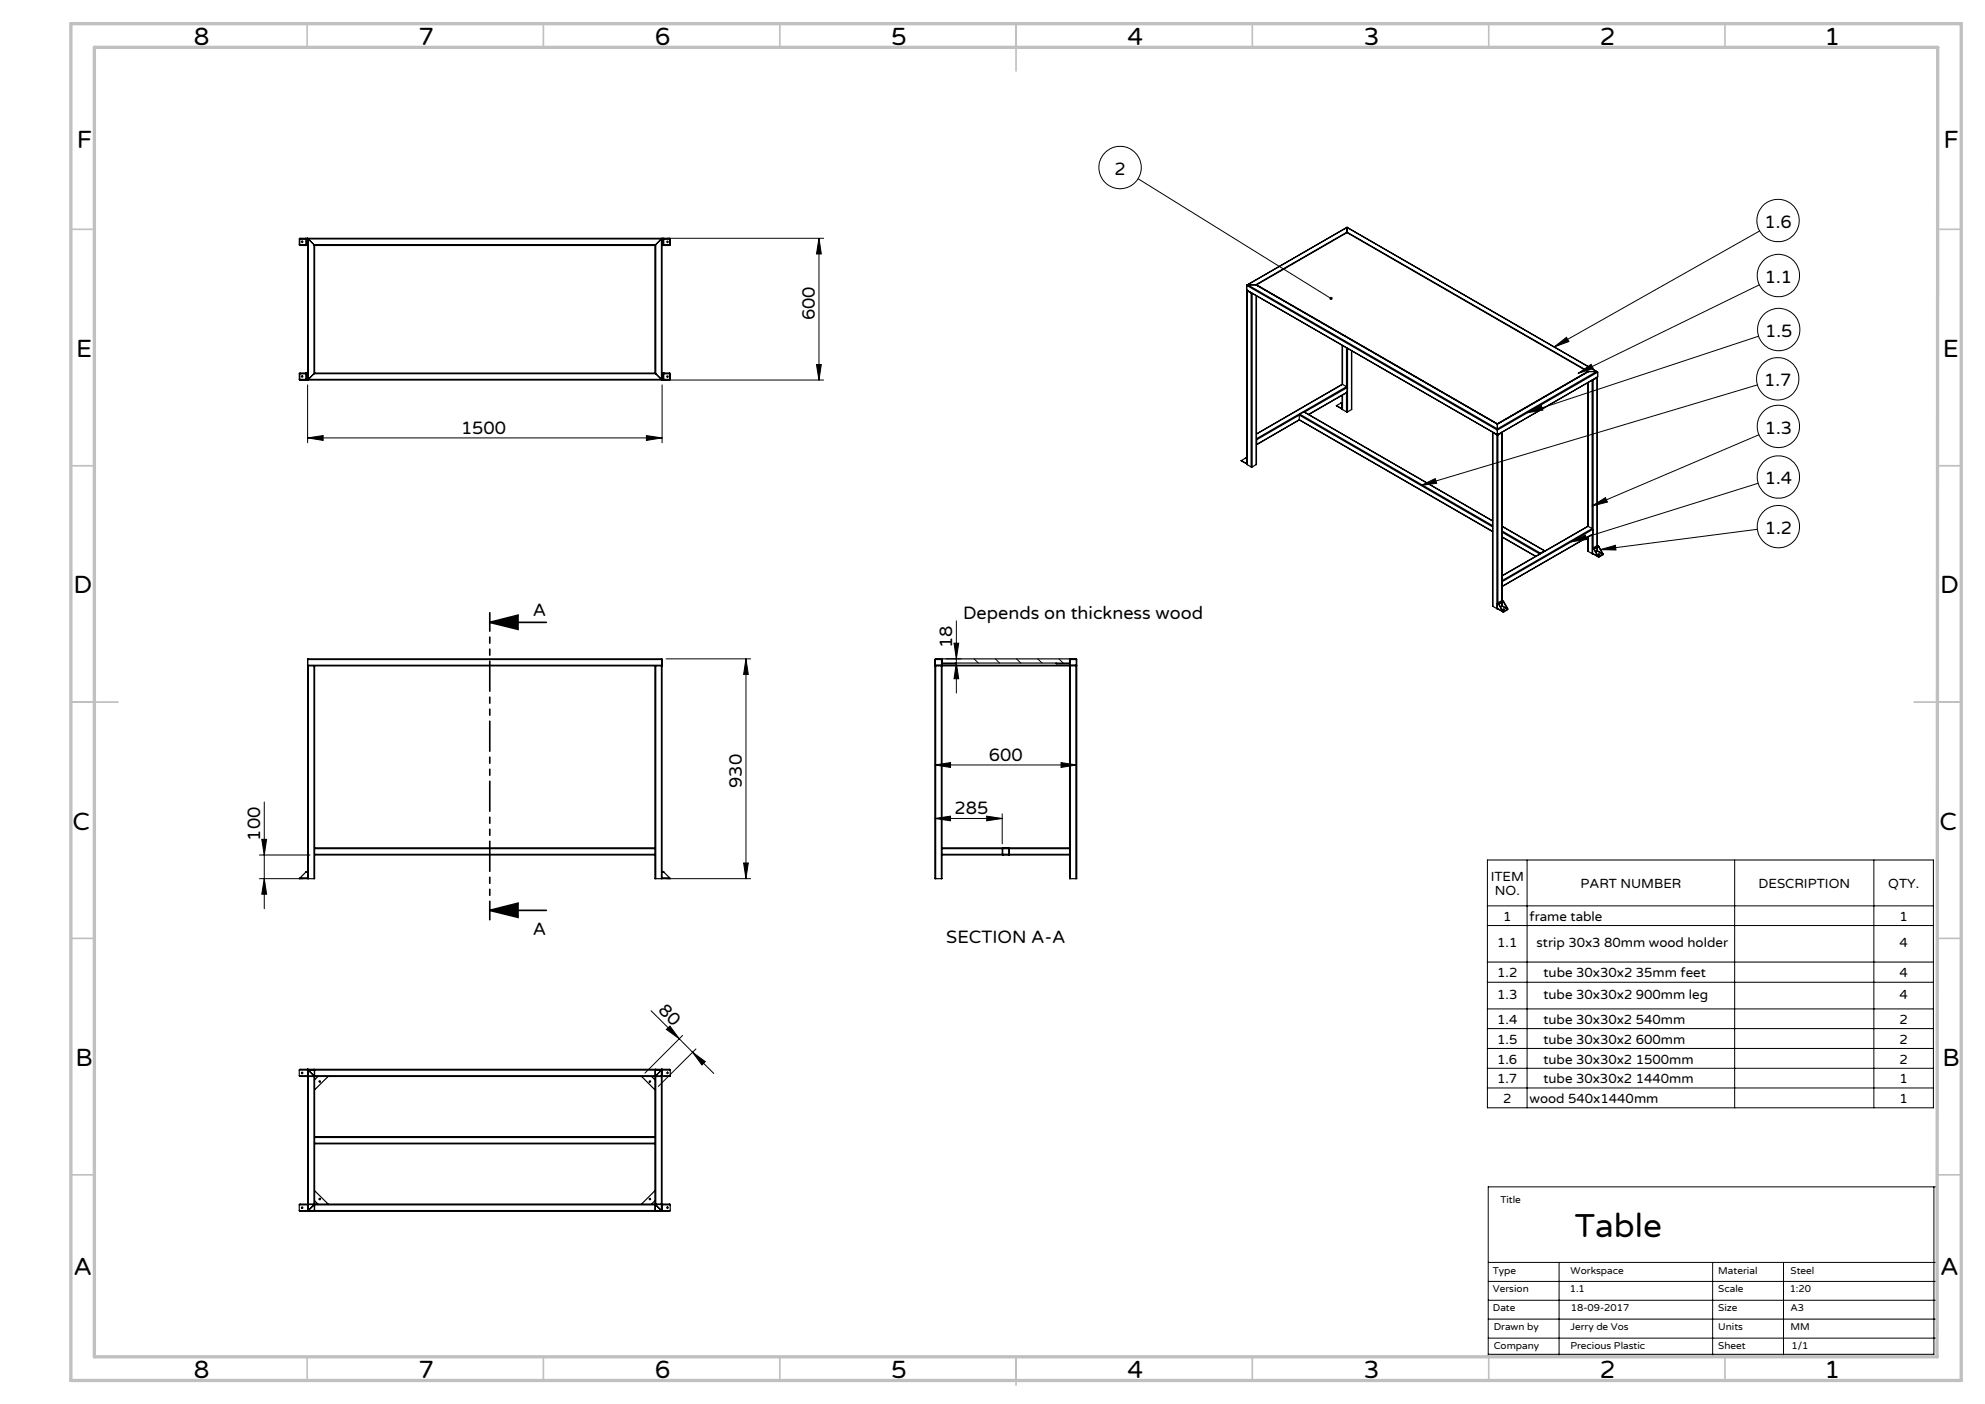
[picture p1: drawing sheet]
<svg xmlns="http://www.w3.org/2000/svg" width="420mm" height="297mm" viewBox="0 0 420 297" stroke-linecap="round" stroke-linejoin="round" font-family="sans-serif">
<!-- layer: Laag 1 -->
<g fill="none" stroke="#000" stroke-width=".21">
<path d="M240.8 37.8l40.8 25.3M141.1 50.4h33.2M173.3 50.4v30M173.3 50.4l.5 3.3h-1zM372.3 48.9l-43.5 24.5M172.8 77.1h1l-.5 3.3zM328.8 73.4l2.6-2 .6 .8zM333.9 79l2.8-1.9 .4 .9zM372.1 71.1l-48.9 16.2M372.3 60.3l-38.4 18.7M65.1 92.6l3.3-.5v1.1zM65.1 81.4v12.3"/>
<path d="M65.1 92.6h75M136.8 92.1l3.3 .5-3.3 .6zM140.1 81.4v12.3M141.1 80.4h33.2M323.2 87.3l2.9-1.5 .4 .9zM371.9 81.4l-71.2 21.3M372.2 92l-35.3 15M300.7 102.7l3-1.5 .3 1zM332.4 114.6l3-1.4 .3 .9zM336.9 107l2.8-1.7 .4 .9zM338.6 116.3l3.2-.9 .1 .9zM371.8 112l-33.2 4.3"/>
<path d="M372 102.2l-39.6 12.4M140.9 139.4h17.9M157.8 139.4v46.5M157.8 139.4l.5 3.3h-1zM200.2 139.4h3.1M201.9 136.1h.9l-.4 3.3zM202.4 131.3v15.3M206.1 139.4l.9 .9M210.6 139.4l.9 .9M215.1 139.4l.9 .9M219.6 139.4l.9 .9M224 139.4l1 .9"/>
<path d="M226.4 139.9l-.1 .1M227 139.4h-.1M198.6 140.8l-.1 .1M199.3 140.1l-.1 .1M202.4 140.3l.4 3.3h-.9zM55.4 177.5h1l-.5 3.4zM55.9 169.6v22.6M197.8 161.8l3.3-.5v1zM197.8 173.1l3.3-.5v1zM197.8 161.8h30M197.8 173.1h14.3M208.8 172.6l3.3 .5-3.3 .5z"/>
<path d="M212.1 172.2v6.3M213.6 179.7l-.1 .1M224.5 161.3l3.3 .5-3.3 .5zM54.9 185.9h9.2M54.9 180.9h10.7M55.9 185.9l.5 3.3h-1zM141.1 185.9h17.7M157.3 182.6h1l-.5 3.3zM212.5 180.8l-.1 .1M314.7 181.9h94.4v52.4h-94.4zM314.7 195.8h94.4M314.7 191.6h94.4"/>
<path d="M323.1 181.9v52.4M367 181.9v52.4M396.5 181.9v52.4M137.8 213.8l5.9 5.9M141 217.8l.7-.7 2 2.6zM143.7 219.7l2.8 2.9M144.4 219l-7.9 8M314.7 203.5h94.4M314.7 207.8h94.4M314.7 213.4h94.4M314.7 217.6h94.4M146.5 222.6l4.5 4.5"/>
<path d="M146.5 222.6l2.7 2-.7 .7zM147.2 221.9l-7.9 7.9M314.7 221.8h94.4M314.7 226h94.4M314.7 230.1h94.4M409.2 251.1v35.4h-94.3M314.9 267h95M314.9 271.1h95M314.9 275.1h95M314.9 279h95M329.9 267v20.1M362.4 267v20.1"/>
<path d="M377.4 267v20.1M314.9 283.1h95M315 287h94.9v-35.9h-95v36h95"/>
<circle cx="237" cy="35.4" r="4.5"/>
<circle cx="376.2" cy="46.7" r="4.5"/>
<circle cx="376.3" cy="58.3" r="4.5"/>
<circle cx="376.4" cy="69.7" r="4.5"/>
<circle cx="376.1" cy="80.1" r="4.5"/>
<circle cx="376.3" cy="90.2" r="4.5"/>
<circle cx="376.3" cy="111.4" r="4.5"/>
<circle cx="376.3" cy="100.9" r="4.5"/>
</g>
<path d="M103.6 131.7l6-1.6v3zM103.6 131.7h12M103.6 192.6l6-1.5v3zM103.6 192.6h12" fill="none" stroke="#000" stroke-width=".35"/>
<path d="M103.6 129.6v65" fill="none" stroke="#000" stroke-width=".35" stroke-dasharray="6.3 1.3 1.3 1.3 1.3 1.3" stroke-dashoffset="2.5"/>
<g fill="none" stroke="#c0c0c0" stroke-width=".35">
<path d="M65 5v5M115 5v5M165 5v5M215 5v10M265 5v5M315 5v5M365 5v5M15 48.5h5M410 48.5h5M15 98.5h5M410 98.5h5M15 148.5h10"/>
<path d="M405 148.5h10M15 198.5h5M410 198.5h5M15 248.5h5M410 248.5h5M65 287v5M115 287v5M165 287v5M215 287v6M265 287v5M315 287v5M365 287v5"/>
</g>
<path d="M15 5h400v287h-400zM20 10h390l-.1 277h-389.9z" fill="none" stroke="#c0c0c0" stroke-width=".7"/>
<g fill="#000">
<path d="M328.8 73.4l2.6-2 .6 .8zM323.2 87.3l2.9-1.5 .4 .9zM336.9 107l2.8-1.7 .4 .9zM338.6 116.3l3.2-.9 .1 .9zM332.4 114.6l3-1.4 .3 .9zM300.7 102.7l3-1.5 .3 1zM281.4 62.9a.33 .33 0 0 0 0 .5 .33 .33 0 0 0 .5-.1l-.3-.2 .3 .2a.33 .33 0 0 0 0-.4 .33 .33 0 0 0-.5 0zM333.9 79l2.8-1.9 .4 .9z"/>
<path d="M65.1 92.6l3.3-.5v1.1zM136.8 92.1l3.3 .5-3.3 .6z"/>
<path d="M172.8 77.1h1l-.5 3.3zM173.3 50.4l.5 3.3h-1z"/>
<path d="M103.6 131.7l6-1.6v3zM103.6 192.6l6-1.5v3z"/>
<path d="M224.5 161.3l3.3 .5-3.3 .5zM197.8 161.8l3.3-.5v1zM208.8 172.6l3.3 .5-3.3 .5zM197.8 173.1l3.3-.5v1z"/>
<path d="M55.4 177.5h1l-.5 3.4zM55.9 185.9l.5 3.3h-1z"/>
<path d="M157.3 182.6h1l-.5 3.3zM157.8 139.4l.5 3.3h-1zM202.4 140.3l.4 3.3h-.9zM201.9 136.1h.9l-.4 3.3z"/>
<path d="M146.5 222.6l2.7 2-.7 .7zM141 217.8l.7-.7 2 2.6z"/>
</g>
<g fill="none" stroke="#000" stroke-width=".25">
<path d="M63.4 51.7h1.3M63.4 50.5h1.3M63.4 50.5v1.2M64.7 50.4l.1 .1M64.7 50.5v1.2M64.8 51.7l-.1 .2M64.8 51.7h.3M64.8 50.5h.3M64.8 50.5v1.2M65.1 50.4l.1 .1M65.1 51.9h-1.7v-1.4h78.4v1.4h-1.7M65.1 50.4v30"/>
<path d="M65.2 50.5v29.8M65.2 50.5l1.2 1.2M65.2 50.5h74.7M66.4 51.7l.2 .2M66.4 51.7v27.4M66.4 51.7h72.3M66.6 51.9v27M66.6 51.9h72M138.6 51.9v27M138.7 51.7l-.1 .2M138.7 51.7v27.4M139.9 50.5v29.8"/>
<path d="M139.9 50.5l-1.2 1.2M140.1 50.4l-.2 .1M140.1 50.4v30M140.1 51.7h.2M140.1 50.5h.2M140.3 51.7l.2 .2M140.3 50.5v1.2M140.4 50.5h1.3M140.4 51.7h1.3M140.4 50.5v1.2M140.5 50.4l-.2 .1M141.7 50.5v1.2"/>
<path d="M285 49.1v.1M285 48.1l-21 12.2M285 48.1l53 30.5M285 48.1l-21.2 12.2M285 49.2l50.9 29.4M285 49.2l-19.1 11.1M285 49.1l51.1 29.5M285 48.1v1M285 49.1l-19.3 11.2M63.4 79.1h1.3M63.4 79.1v1.2M63.5 79l-.1 .1"/>
<path d="M64.7 78.9l.1 .2M64.7 79v.1M64.7 79.1v1.2M64.8 79.1h.3M64.8 79.1v1.2M65.1 78.9h-1.7v1.5l78.4-.1-.1-1.4h-1.6M66.4 79.1h72.3M66.4 79.1l-1.2 1.2M66.6 78.9l-.2 .2M66.6 78.9h72M138.6 78.9l.1 .2M138.7 79.1l1.2 1.2"/>
<path d="M140.1 79.1h.2M140.3 79.1v1.2M140.4 79.1h1.3M140.4 79.1v1.2M140.5 78.9l-.2 .2M140.5 79l-.1 .1M141.7 79v.1M141.7 79.1v1.2M263.8 61.3h.1M263.8 61.3l53 30.7M263.8 60.4l53 30.6M263.8 60.4v.9"/>
<path d="M263.9 61.5v36.8M263.9 61.5l.8 .5M264 60.3l-.2 .1M264 60.3l52.8 30.4M264 60.3h1.7M264.7 62l.2 .1M264.7 62v36.8M264.9 62.1v36.7M265.7 60.3h.2M265.7 60.3l51.1 29.4M265.8 62.5v35.8M265.9 62.6l-.1 35.7"/>
<path d="M265.9 60.3l50.9 29.4M265.9 60.3h.1M265.9 60.3l50.9 29.3M284 73.1v8.2M284.1 73.1v8.2M284.9 73.6v8.2M285.1 73.7v13.4M286 74.2v12.4M335.9 78.6l-19.1 11M335.9 78.6v.1M336 78.6l-19.2 11.1M336.1 78.6h-.1"/>
<path d="M336.1 78.6h1.7M336.1 78.6l-19.3 11.1M337.8 78.6l.2 .1M337.8 78.6l-21 12.1M337.9 79.9l-.8 .5M337.9 79.9v35.5M338 79.8l-.1 .1M338 79.8v35.6M338 79.7v.1M338 79.7l-21.2 12.3M338 78.7v1M338 78.7l-21.2 12.3"/>
<path d="M63.4 80.3h1.3M64.8 80.3l-.1 .1M64.8 80.3h.3M65.2 80.3l-.1 .1M65.2 80.3h74.7M139.9 80.3l.2 .1M140.1 80.3h.2M140.3 80.3l.2 .1M140.4 80.3h1.3M262.6 97.4l1.2 .7M263.5 96.9l.3 .2M263.5 96.9l-.9 .5"/>
<path d="M263.7 96.8l-.2 .1M263.7 96.8l.1 .1M263.8 98.1v.1M263.8 97.1v1M263.8 97v.1M263.8 96.7l-.1 .1M263.9 98.3l.8 .5M264.7 98.8h.2M265.8 98.3l-.9 .5M265.9 92.9v.1M265.9 94v.1M265.9 93v1"/>
<path d="M274.9 88.8l40.9 23.7M274.9 88.8l-9 5.3M274.9 87.8v1M274.9 87.8l40.9 23.6M274.9 88.8l40.9 23.6M274.9 87.8l-9 5.2M274.9 88.8l-9 5.2M275 87.6l-.1 .2M275 87.6l40.8 23.6M275.9 87.1l39.9 23.1zM275.9 87.1l-.9 .5M282.8 85.8l1.2 .7"/>
<path d="M283.7 85.3l.3 .2M283.7 85.3l-.9 .5M283.9 85.2l-.2 .1M283.9 85.2l.1 .1M284 86.5h.1M284 85.5v1M284 83.6l.1 3M284 85.3v.2M284 85.1l-.1 .1M284.1 81.3l-18.2 10.5M284.1 81.3l.8 .5M284.1 86.6l.8 .5"/>
<path d="M284.1 83.6v3M284.9 81.8l.1 .2M284.9 87.1h.2M284.9 81.8l-19 11M284.9 83.1v4M285 83l-8.1 4.7M285 82v1M285 82l-9 5.2M286 86.6l-.9 .5M315.8 91.5l.1 36.8M315.8 91.4l.1 .1M315.9 91.5l.8 .5"/>
<path d="M315.9 91.5v36.8M316.7 92h.2M316.7 92v36.8M316.8 90.7v.3M316.8 92h.1M316.8 89.7h.1M316.8 89.6v1.1M316.8 91v1M316.9 92l.9-.6v35.6M316.9 92v35.5M336 80.9v30.4M336.9 80.4v31.4"/>
<path d="M336.9 80.4h.2M337.1 80.4v35.5M317.8 113.6l7.1 4.1M317.8 111.3l9 5.2M317.8 112.3l8.1 4.7M317.8 112.6l8 4.6M317.8 111.4l9 5.1M325.9 117l-.1 .2M326.8 116.5l.1 .1M326.8 116.5l-.9 .5M336 116.6h.1M336 111.3l-18.2 10.5"/>
<path d="M336 113.6v3M336 111.3l.9 .5M336 116.6l.9 .5M336.9 111.8l.1 .2M336.9 117.1l.1 .1M336.9 111.8l-19.1 11M336.9 113.1v4M337 113l-19.1 11.1M337 117.1l1.2 .7M337 112l-19.1 11M337 113l-19.1 11M337 112v1"/>
<path d="M337 116.1v1M337 116.1l.3 .1M337 117.1l1.1 .6M337.1 115.9l-.1 .2M337.1 115.9l.2 .1M337.3 116v.2M337.3 116.2l.8 1.5M337.9 115.4l.3 .1M337.9 116.6l-.3 .1M337.9 116.6l1.2 .6M337.9 115.4l-.8 .5M337.9 115.4l.2 .1"/>
<path d="M337.9 115.8v.8M338 116.5l-.1 .1M338 115.8v.7M338 116.5l1.1 .7M338.1 115.5l.2 .1 .9 1.6v.2l-.9 .5-.2-.2M338.1 115.5l-.8 .5M338.2 115.6v.1M338.2 115.6l-.9 .5 .9 1.6M338.2 117.7h.1M338.2 117.3h.3M338.2 115.7l.9 1.5M339.1 117.2h.1"/>
<path d="M339.1 117.2l-.9 .5M65.1 139.5h75M65.1 139.5v1.2M139.9 139.4h-74.7l-.1 .1M139.9 139.4l.2 .1M140.1 139.5v1.2M197.9 139.5h1.3M197.9 139.5v1.2M199.2 139.4l.1 .1M199.2 139.5v1.2M199.3 139.4v1.3M226.3 139.4v1.3"/>
<path d="M226.4 139.5h1.3M226.4 139.5v1.2M226.4 139.4l-.1 .1M227.7 139.5v1.2M315.9 128.3l.8 .5M316.7 128.8h.2M316.8 128.7l1.3 .8M316.8 127.7v1M316.8 127.7l.3 .2M316.8 128.7l1.2 .7M316.9 127.5l-.1 .2M316.9 127.5l.2 .1"/>
<path d="M317.1 127.6v.3M317.1 127.9l.9 1.5M317.8 127l.3 .2M317.8 128.2l1.1 .6M317.8 128.2l-.3 .2M317.8 128.2l1.1 .7M317.8 127l-.9 .5M317.8 127l.2 .1M317.8 122.9l.1 .1M317.8 127.4v.8M317.9 124l-.1 .1M317.9 123v1"/>
<path d="M318 127.1l1.1 1.7-1 .7-.1-.1M318 127.1l-.9 .5M318 128.9h.3zM318 127.3h.1M318 127.3l-.9 .5 .9 1.5M318 129.3l.1 .1M318 128.9h.3M318.1 127.3l.8 1.5M318.9 128.8v.1M318.9 128.9l-.8 .5M65.1 140.7l.1 .2M65.1 140.7h75"/>
<path d="M65.2 140.9h-.1v43.5M65.2 140.9h1.2M65.2 140.9v45M66.4 140.9h.2M66.4 140.9v45M66.6 140.9v45h-.2M66.6 140.9h72M138.6 140.9v45h.1M138.6 140.9h.1M138.7 140.9h1.2M138.7 140.9v45M139.9 140.9h.2v43.5"/>
<path d="M139.9 140.9v45M140.1 140.7l-.2 .2M197.9 140.7h1.3M198 140.9l-.2-.1 .1-1.4h29.9v1.4l-.2 .1M198 140.9h-.2v45h.2M198 140.9h1.2M198 140.9v45M199.2 140.9h.1M199.2 140.9v45M199.3 140.7l-.1 .2M199.3 140.7h27M199.3 140.9h27"/>
<path d="M199.3 140.3h27M199.3 140.9v38.4M202.1 140.3v.1h-2.8M223.5 140.3v.1h2.8M226.3 140.7l.1 .2M226.3 140.9h.1M226.3 140.9v38.4M226.4 140.7h1.3M226.4 140.9h1.2M226.4 140.9v45M227.6 140.9h.2v45h-.2M227.6 140.9v45"/>
<path d="M66.6 179.3h72M66.6 179.5h72M199.3 179.3v.2M199.3 179.3h27M199.3 179.5h12.8M199.3 179.5v1.2M212.1 179.5v1.2M212.2 179.5h1.3M212.2 179.5v1.2M212.2 179.3l-.1 .2M213.4 179.3l.2 .2M213.5 179.5v1.2"/>
<path d="M213.6 179.5h12.7M213.6 179.5v1.2M226.3 179.3v.2M226.3 179.5v1.2M63.5 185.7l-.2 .2h1.8M63.5 185.7h1.6M64.7 184.5h.4M64.7 184.5l-1.2 1.2M65.1 185.9h.1M65.1 184.4v.1M65.1 184.4l-.4 .1M65.1 185.7v.2"/>
<path d="M65.1 184.5v1.2M65.2 185.9h1.2M66.6 180.7h72M66.6 180.9h72M138.7 185.9h1.2M139.9 185.9h.2M140.1 184.4v.1M140.1 184.4l.4 .1M140.1 185.7v.2M140.1 184.5v1.2M140.1 184.5h.4M140.1 185.7h1.6"/>
<path d="M140.5 184.5l1.2 1.2M141.7 185.7l.1 .2h-1.7M198 185.9h1.2M199.3 180.7v.2M199.3 180.9v5h-.1M199.3 180.7h12.8M199.3 180.9h27M212.1 180.7l.1 .2M212.2 180.7v.1M212.2 180.7h1.3M213.5 180.7l-.1 .1M213.6 180.7l-.2 .2"/>
<path d="M213.6 180.7h12.7M226.3 180.7v.2M226.3 180.9v5h.1M226.4 185.9h1.2M63.3 226.4l.2-.2h78.2l.1 .2M63.3 227.6l.1 .1h1.7M63.3 226.4v1.2M63.3 226.4h1.8M63.3 227.6h1.8M65.1 226.2h.1M65.1 227.7h.1M65.1 227.6l.1 .1"/>
<path d="M65.1 227.6v.1M65.1 226.2v.2M65.1 226.4v1.2M65.1 227.7v27M65.2 226.4h.1M65.2 226.2l-.1 .2M65.2 226.4v1.2M65.2 227.7v27M65.2 226.4l1.2 1.2M65.2 227.7h1.2M65.2 227.6h1.2M65.2 226.4h1.3"/>
<path d="M66.4 227.6h.1M66.4 227.7h.2M66.4 226.2l.2 .2M66.4 227.7v27M66.5 226.4l-1.3-.1v1.3M66.5 227.6h-.1M66.5 226.4v1.2M66.5 227.7h.1M66.6 227.6l-.2 .1M66.6 226.4v1.2M66.6 227.7v12.8M66.6 227.7h72"/>
<path d="M66.6 226.4h72M66.6 227.6h72M67.3 227.7l-.7 .7M69.4 227.7l-2.8 2.8M135.7 227.7l2.9 2.8M137.9 227.7l.7 .7M138.6 227.7h.1M138.6 227.6l.1 .1M138.6 226.4v1.2M138.6 227.7v12.8M138.7 226.4h1.3M138.7 227.6h.1"/>
<path d="M138.7 226.4v1.2M138.7 226.4h1.2M138.7 226.2l-.1 .2M138.7 227.7v27M138.7 227.7h1.2M138.7 227.6h1.2M139.9 227.7h.2M139.9 226.2l.2 .2M139.9 227.7v27M139.9 226.4l-1.2 1.2M140 226.3l-.1 .1M140 227.6h-.1"/>
<path d="M140 226.4l-.1 1.2M140.1 226.2h.1M140.1 227.6l-.2 .1M140.1 227.6v.1M140.1 226.2v.2M140.1 226.4v1.2M140.1 227.7v27M140.1 226.4h1.7M140.1 227.6h1.7M141.8 227.6l-.1 .1h-1.6M141.8 226.4v1.2M63.3 256.1l.1 .1h78.3l.1-.1"/>
<path d="M63.3 254.9v1.2M63.3 256.1h1.8M63.3 254.9h1.8M65.1 256.2h.1M65.1 254.7h.1M65.1 256.1l.1 .1M65.1 256.1v.1M65.1 254.7h-1.6l-.2 .2M65.1 254.7v.2M65.1 254.9v1.2M65.2 256.1h.1M65.2 254.8v1.3h1.3"/>
<path d="M65.2 254.7l-.1 .2M65.2 254.8v1.3M65.2 254.7h1.2M65.2 254.8h1.2M65.2 256.1h1.3M66.4 254.7h.2M66.4 254.8l.1 .1M66.4 254.7l.2 .2M66.4 254.8v.1M66.4 254.9h.1M66.5 254.8l-.1 .1M66.5 254.8l-1.3 1.3"/>
<path d="M66.5 254.9v1.2M66.6 241.8v.2M66.6 240.5v.1M66.6 254.7h.1M66.6 256.1l-.2 .1M66.6 240.6v1.2M66.6 242v12.7M66.6 254.9v1.2M66.6 241.8h72M66.6 242h72M66.6 240.6h72M66.6 240.5h72"/>
<path d="M66.6 254.7h72M66.6 256.1h72M66.6 254.9h72M66.6 254l.7 .7M66.6 251.9l2.8 2.8M138.6 241.8v.2M138.6 240.5v.1M138.6 254.7h.1M138.6 256.1l.1 .1M138.6 240.6v1.2M138.6 242v12.7M138.6 254.9v1.2"/>
<path d="M138.6 254l-.7 .7M138.6 251.9l-2.9 2.8M138.7 256.1h1.2M138.7 254.9v1.2M138.7 254.9h.1M138.7 254.8v.1M138.7 254.8l1.3 1.3M138.7 254.7l-.1 .2M138.7 254.7h1.2M138.7 254.8h1.2M139.9 256.1h.1M139.9 254.7h.2"/>
<path d="M139.9 254.8l.1 .1M139.9 254.7l.2 .2M139.9 254.8v1.3M140 256.1h-.1M140.1 256.2h.1M140.1 256.1l-.2 .1M140.1 256.1v.1M140.1 254.7v.2M140.1 254.7h1.6l.1 .2M140.1 254.9v1.2M140.1 256.1h1.7M140.1 254.9h1.7"/>
<path d="M141.8 254.9v1.2"/>
<circle cx="63.9" cy="51.1" r=".14"/>
<circle cx="141.2" cy="51.2" r=".15"/>
<circle cx="63.9" cy="79.7" r=".14"/>
<circle cx="141.2" cy="79.7" r=".14"/>
<circle cx="338.3" cy="117.3" r=".11"/>
<circle cx="63.9" cy="227" r=".14"/>
<circle cx="67.6" cy="228.8" r=".15"/>
<circle cx="137.5" cy="228.8" r=".15"/>
<circle cx="141.2" cy="227" r=".15"/>
<circle cx="63.9" cy="255.5" r=".15"/>
<circle cx="67.6" cy="253.6" r=".15"/>
<circle cx="137.5" cy="253.6" r=".15"/>
<circle cx="141.2" cy="255.5" r=".15"/>
</g>
<text font-size="7.1" x="333.2" y="261.6">Table</text>
<g font-size="5.3">
<text x="41" y="9.5">8</text>
<text x="88.5" y="9.5">7</text>
<text x="138.5" y="9.5">6</text>
<text x="188.5" y="9.5">5</text>
<text x="238.5" y="9.5">4</text>
<text x="288.5" y="9.5">3</text>
<text x="338.5" y="9.5">2</text>
<text x="386" y="9.5">1</text>
<text x="16.2" y="31.3">F</text>
<text x="411.2" y="31.3">F</text>
<text x="16.1" y="75.5">E</text>
<text x="411.1" y="75.5">E</text>
<text x="15.5" y="125.5">D</text>
<text x="410.5" y="125.5">D</text>
<text x="15.4" y="175.5">C</text>
<text x="410.4" y="175.5">C</text>
<text x="16" y="225.5">B</text>
<text x="411" y="225.5">B</text>
<text x="15.5" y="269.8">A</text>
<text x="410.5" y="269.8">A</text>
<text x="41" y="291.5">8</text>
<text x="88.5" y="291.5">7</text>
<text x="138.5" y="291.5">6</text>
<text x="188.5" y="291.5">5</text>
<text x="238.5" y="291.5">4</text>
<text x="288.5" y="291.5">3</text>
<text x="338.5" y="291.5">2</text>
<text x="386" y="291.5">1</text>
</g>
<g font-size="3.8">
<text x="235.8" y="37">2</text>
<text x="373.3" y="48.2">1.6</text>
<text x="373.4" y="59.8">1.1</text>
<text x="172.4" y="67.8" transform="rotate(-90 172.4 67.8)">600</text>
<text x="373.5" y="71.2">1.5</text>
<text x="373.3" y="81.6">1.7</text>
<text x="97.5" y="91.7">1500</text>
<text x="373.4" y="91.7">1.3</text>
<text x="373.4" y="102.4">1.4</text>
<text x="373.4" y="112.9">1.2</text>
<text x="112.8" y="130.4">A</text>
<text x="203.8" y="130.8">Depends on thickness wood</text>
<text x="201.5" y="137.1" transform="rotate(-90 201.5 137.1)">18</text>
<text x="209.2" y="160.9">600</text>
<text x="156.9" y="166.7" transform="rotate(-90 156.9 166.7)">930</text>
<text x="202" y="172.2">285</text>
<text x="55" y="177.8" transform="rotate(-90 55 177.8)">100</text>
<text x="112.8" y="197.9">A</text>
<text x="200.2" y="199.5">SECTION A-A</text>
<text x="139.1" y="213.9" transform="rotate(45 139.1 213.9)">80</text>
</g>
<g font-size="2.8">
<text x="315.4" y="186.4">ITEM</text>
<text x="316.3" y="189.3">NO.</text>
<text x="334.4" y="187.9">PART NUMBER</text>
<text x="372.1" y="187.9">DESCRIPTION</text>
<text x="399.5" y="187.9">QTY.</text>
<text x="318" y="194.8">1</text>
<text x="323.6" y="194.8">frame table</text>
<text x="401.9" y="194.8">1</text>
<text x="316.8" y="200.4">1.1</text>
<text x="325.1" y="200.4">strip 30x3 80mm wood holder</text>
<text x="401.9" y="200.4">4</text>
<text x="316.8" y="206.7">1.2</text>
<text x="326.6" y="206.7">tube 30x30x2 35mm feet</text>
<text x="401.9" y="206.7">4</text>
<text x="316.8" y="211.3">1.3</text>
<text x="326.6" y="211.3">tube 30x30x2 900mm leg</text>
<text x="401.9" y="211.3">4</text>
<text x="316.8" y="220.8">1.5</text>
<text x="316.8" y="216.6">1.4</text>
<text x="326.6" y="220.8">tube 30x30x2 600mm</text>
<text x="326.6" y="216.6">tube 30x30x2 540mm</text>
<text x="401.9" y="220.8">2</text>
<text x="401.9" y="216.6">2</text>
<text x="316.8" y="225">1.6</text>
<text x="326.6" y="225">tube 30x30x2 1500mm</text>
<text x="401.9" y="225">2</text>
<text x="316.8" y="229.2">1.7</text>
<text x="318" y="233.3">2</text>
<text x="323.6" y="233.3">wood 540x1440mm</text>
<text x="326.6" y="229.2">tube 30x30x2 1440mm</text>
<text x="401.9" y="229.2">1</text>
<text x="401.9" y="233.3">1</text>
</g>
<g font-size="2.1">
<text x="317.5" y="254.4">Title</text>
<text x="315.9" y="269.4">Type</text>
<text x="332.3" y="269.4">Workspace</text>
<text x="363.6" y="269.4">Material</text>
<text x="378.9" y="269.4">Steel</text>
<text x="315.9" y="273.3">Version</text>
<text x="332.1" y="273.3">1.1</text>
<text x="363.6" y="273.3">Scale</text>
<text x="378.7" y="273.3">1:20</text>
<text x="315.9" y="277.3">Date</text>
<text x="316" y="281.4">Drawn by</text>
<text x="332.3" y="281.3">Jerry de Vos</text>
<text x="332.4" y="277.3">18-09-2017</text>
<text x="363.6" y="281.4">Units</text>
<text x="363.6" y="277.3">Size</text>
<text x="378.8" y="281.4">MM</text>
<text x="378.8" y="277.3">A3</text>
<text x="316" y="285.3">Company</text>
<text x="332.3" y="285.3">Precious Plastic</text>
<text x="363.6" y="285.3">Sheet</text>
<text x="379.1" y="285.3">1/1</text>
</g>
</svg>
